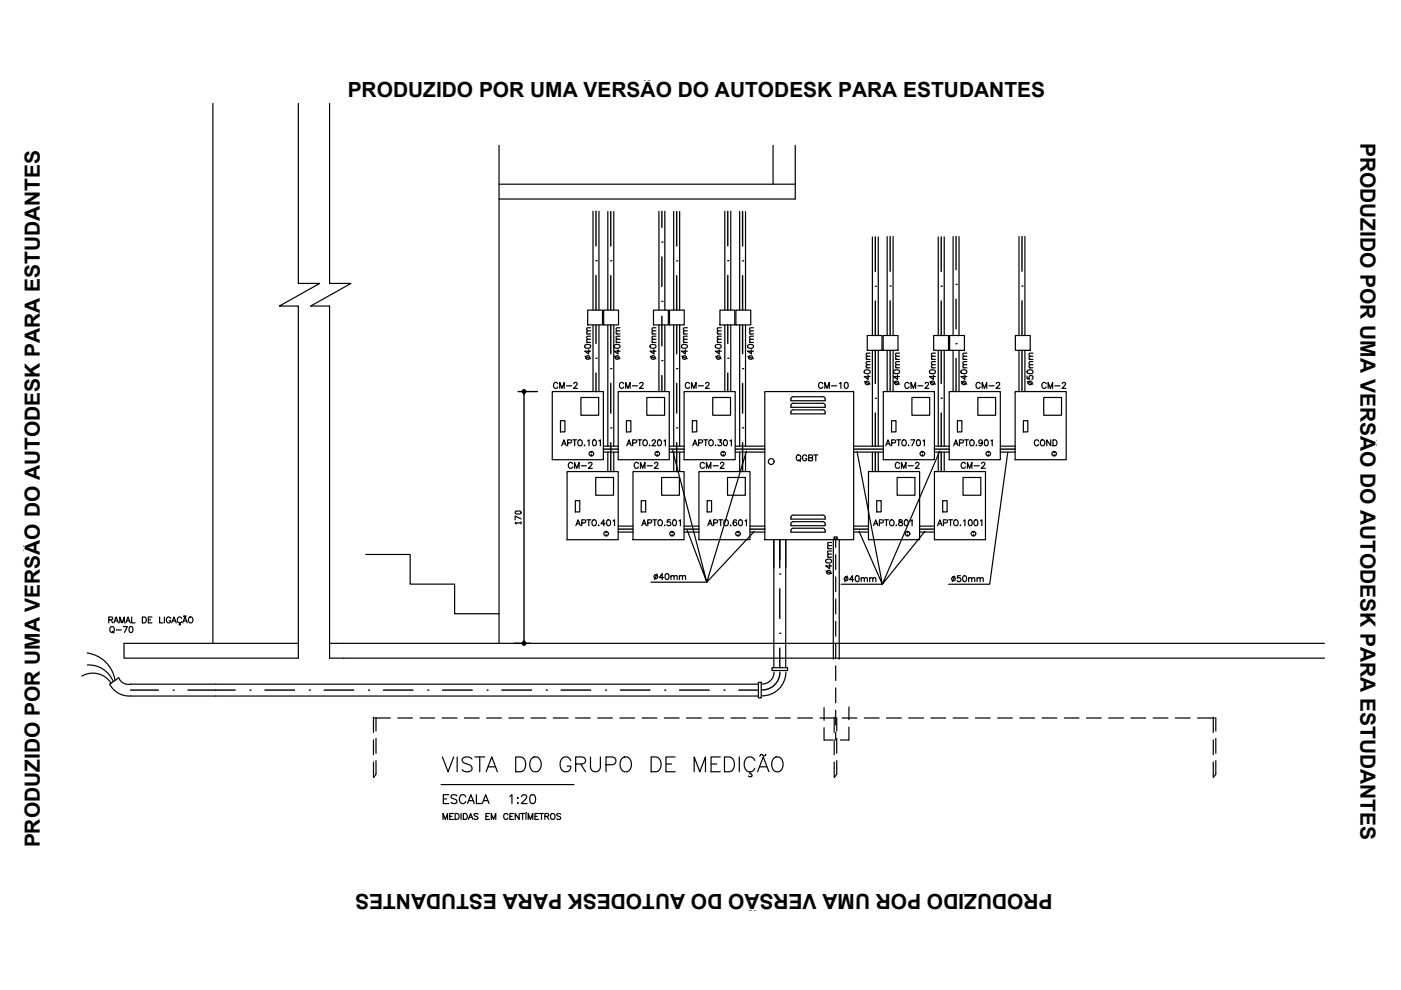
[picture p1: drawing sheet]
<svg xmlns="http://www.w3.org/2000/svg" width="297mm" height="210mm" viewBox="0 0 297 210" stroke-linecap="round" stroke-linejoin="round" font-family="sans-serif">
<!-- layer: MEDICAO -->
<g fill="none" stroke="#000" stroke-width=".25">
<path d="M45.1 21.9v114.5M63.3 21.9v38.2h4.5l-8.6 4.8h4.1v74.6h-37v-3.1h37M69.9 21.9v38.2h4.5l-8.5 4.8h4v74.6h210.9M105.8 39.1h62.8M105.8 30.8v99.3M163.9 30.8v8.3M168.6 30.8v11.4h-62.8M125.7 44.8v20.9M127 44.8v20.9M128.9 44.9v20.8M130.1 44.9v20.8M139.7 44.8v20.9"/>
<path d="M141 44.8v20.9M142.8 44.9v20.8M144.1 44.9v20.8M153.7 44.8v20.9M154.9 44.8v20.9M156.8 44.9v20.8M158.1 44.9v20.8M185 50.2v20.9M186.2 50.2v20.9M188.1 50.2v20.9M189.4 50.2v20.9M198.9 50.2v20.9"/>
<path d="M200.2 50.2v20.9M202.1 50.2v20.9M203.3 50.2v20.9M216 50.2v20.9M217.3 50.2v20.9M124.6 65.7h3.1v3.2h-3.1zM125.7 68.9v14.1M127 68.9v14.1M128 65.7h3.1v3.2h-3.1zM128.9 68.9v25.7M130.1 68.9v25.7M138.6 65.7h3.1v3.2h-3.1z"/>
<path d="M139.7 68.9v14.1M141 68.9v14.1M141.9 65.7h3.2v3.2h-3.2zM142.8 68.9v25.7M144.1 68.9v25.7M152.6 65.7h3.2v3.2h-3.2zM153.7 68.9v14.1M154.9 68.9v14.1M156 65.7h3.2v3.2h-3.2zM156.8 68.9v25.7M158.1 68.9v25.7M183.9 71.1h3.1v3.2h-3.1z"/>
<path d="M185 74.3v20.3M186.2 74.3v20.3M187.2 71.1h3.2v3.2h-3.2zM188.1 74.3v8.7M189.4 74.3v8.7M198 71.1h3.1v3.2h-3.1zM198.9 74.3v20.3M200.2 74.3v20.3M201.3 71.1h3.2v3.2h-3.2zM202.1 74.3v8.7M203.3 74.3v8.7M215.3 71.1h3.1v3.2h-3.1z"/>
<path d="M216 74.3v8.7M217.3 74.3v8.7M117.1 83h10.8v14.5h-10.8zM118.8 89.2h1v2.4h-1zM120.2 100h10.9v14.4h-10.9zM123.2 84.3h3.7v3.7h-3.7zM127.9 95.9h3.2M127.9 94.6h3.2M128.9 95.9v4.1M130.1 95.9v4.1M131.1 83h10.8v14.5h-10.8zM132.8 89.2h1v2.4h-1z"/>
<path d="M134.2 100h10.8v14.4h-10.8zM137.1 84.3h3.8v3.7h-3.8zM141.9 95.9h3.2M141.9 94.6h3.2M142.8 95.9v4.1M144.1 95.9v4.1M145 83h10.9v14.5h-10.9zM146.8 89.2h.9v2.4h-.9zM148.2 100h10.8v14.4h-10.8zM151.1 84.3h3.8v3.7h-3.8zM155.9 95.9h6.3M155.9 94.6h6.3"/>
<path d="M156.8 95.9v4.1M158.1 95.9v4.1M162.2 83h18.8v31.4h-18.8zM168.2 85.5h6.3l.4 .2v.7h-7.2l.1-.7 .4-.2M168.2 84.1h6.3M168.2 86.9h6.3M168.2 84.1l-.4 .2-.1 .7h7.2M168.2 86.9l-.4 .2-.1 .6h7.2v-.6l-.4-.2M181 95.9h6.3M181 94.6h6.3M184.1 100h10.9v14.4h-10.9zM185 95.9v4.1"/>
<path d="M186.2 95.9v4.1M187.3 83h10.8v14.5h-10.8zM189 89.2h1v2.4h-1zM193.3 84.3h3.8v3.7h-3.8zM198.1 100h10.8v14.4h-10.8zM198.1 95.9h3.2M198.1 94.6h3.2M198.9 95.9v4.1M200.2 95.9v4.1M201.2 83h10.9v14.5h-10.9zM203 89.2h.9v2.4h-.9zM207.3 84.3h3.8v3.7h-3.8z"/>
<path d="M212.1 95.9h3.2M212.1 94.6h3.2M215.2 83h10.9v14.5h-10.9zM217 89.2h.9v2.4h-.9zM221.3 84.3h3.8v3.7h-3.8zM77.5 117.6h9.5v6.2h9.4v6.3h9.4v6.3M122 106.2h.9v2.3h-.9zM126.3 101.2h3.8v3.8h-3.8zM131.1 111.6h3.1M131.1 112.8h3.1M135.9 106.2h1v2.3h-1zM140.3 101.2h3.7v3.8h-3.7z"/>
<path d="M145 111.6h3.2M145 112.8h3.2M149.9 106.2h1v2.3h-1zM154.2 101.2h3.8v3.8h-3.8zM159 111.6h3.2M159 112.8h3.2M164.1 114.4v27.2M166.6 114.4v27.2M167.7 111.1v.4h7.2v-.4M168.2 112h6.3l.4 .2v.6h-7.2l.1-.6 .4-.2M168.2 110.6h6.3l.2 .1 .3 .4M168.2 109.2h6.3"/>
<path d="M168.2 109.2l-.4 .2-.1 .7h7.2v-.7l-.4-.2M168.2 110.6l-.3 .1-.2 .4M176.7 114.4v25.4M177.9 114.4v25.4M181 111.6h3.1M181 112.8h3.1M185.9 106.2h.9v2.3h-.9zM190.2 101.2h3.8v3.8h-3.8zM195 111.6h3.1M195 112.8h3.1M199.9 106.2h.9v2.3h-.9zM204.2 101.2h3.7v3.8h-3.7z"/>
<path d="M18.5 138.4a6.9 6.9 0 0 1 5.9 5.9M69.9 136.4h210.9M17.3 143.4a4.6 4.6 0 0 1 6.3 1.5M18.5 141a5.6 5.6 0 0 1 5.5 3.5M27.7 145.1h133.1M27.7 145.1a2.19 2.19 0 0 1-2.5-1.4l-1.9 1.4a4.7 4.7 0 0 0 4.4 2.5h133.1M79.1 152.2h3.7M84.3 152.2h3.2M89 152.2h3.2M93.8 152.2h3.1M98.5 152.2h3.1M103.2 152.2h3.1"/>
<path d="M107.9 152.2h3.1M112.6 152.2h3.1M117.3 152.2h3.1M122 152.2h3.2M126.7 152.2h3.2M131.4 152.2h3.2M136.1 152.2h3.2M140.9 152.2h3.1M145.6 152.2h3.1M150.3 152.2h3.1M155 152.2h3.1M159.7 152.2h3.1"/>
<path d="M160.8 144.7h.6v3.3h-.6zM163.7 141.6h3.3v.6h-3.3zM164.1 142.5a2.51 2.51 0 0 1-2.5 2.5M164.4 152.2h3.2M166.6 142.5a5 5 0 0 1-5 5M169.1 152.2h3.2M173.8 152.2h3.2M178.5 152.2h3.2M183.2 152.2h3.2M188 152.2h3.1M192.7 152.2h3.1M197.4 152.2h3.1"/>
<path d="M202.1 152.2h3.1M206.8 152.2h3.1M211.5 152.2h3.1M216.2 152.2h3.2M220.9 152.2h3.2M225.6 152.2h3.2M230.4 152.2h3.1M235.1 152.2h3.1M239.8 152.2h3.1M244.5 152.2h3.1M249.2 152.2h3.1M253.9 152.2h3.6"/>
<circle cx="163.5" cy="97.9" r=".62"/>
<circle cx="128.5" cy="113.5" r=".05"/>
<circle cx="128.5" cy="112.9" r=".05"/>
<circle cx="128.5" cy="113.2" r=".49"/>
<circle cx="142.5" cy="113.2" r=".49"/>
<circle cx="142.5" cy="112.9" r=".05"/>
<circle cx="142.5" cy="113.5" r=".05"/>
<circle cx="156.5" cy="112.9" r=".05"/>
<circle cx="156.5" cy="113.5" r=".05"/>
<circle cx="156.5" cy="113.2" r=".49"/>
<circle cx="192.4" cy="113.2" r=".49"/>
<circle cx="192.4" cy="113.5" r=".05"/>
<circle cx="192.4" cy="112.9" r=".05"/>
<circle cx="206.4" cy="113.2" r=".49"/>
<circle cx="206.4" cy="112.9" r=".05"/>
<circle cx="206.4" cy="113.5" r=".05"/>
</g>
<g fill="none" stroke="#000" stroke-width=".3">
<path d="M126.4 55.3h.1M126.4 44.8v7.3M126.4 58.4v7.3M129.5 55.3h.1M129.5 44.9v7.3M129.5 58.4v7.3M140.3 51.3h.1M140.3 44.8v3.4M140.3 54.5v6.3M143.5 55.3h.1M143.5 44.9v7.3M143.5 58.4v7.3"/>
<path d="M154.3 55.3h.1M154.3 44.8v7.3M154.3 58.4v7.3M157.4 55.3h.1M157.4 44.9v7.3M157.4 58.4v7.3M185.6 50.2v7.3M188.7 50.2v7.3M199.6 50.2v7.3M202.7 50.2v7M216.7 50.2v7.3M126.4 76h.1"/>
<path d="M126.4 68.9v3.9M126.4 79.1v3.9M129.5 78.2h.1M129.5 68.9v6.1M140.3 76.5h.1M140.3 63.9h.1M140.3 67v6.3M140.3 79.6v3.4M143.5 78.2h.1M143.5 68.9v6.1M154.3 76h.1M154.3 68.9v3.9"/>
<path d="M154.3 79.1v3.9M157.4 78.2h.1M157.4 68.9v6.1M185.6 60.7h.1M185.6 63.8v7.3M185.6 74.3v7M188.7 60.6h.1M188.7 63.8v7.3M188.7 74.3v8.7M199.6 60.7h.1M199.6 63.8v7.3M199.6 74.3v7"/>
<path d="M202.7 72.9h.1M202.7 60.3h.1M202.7 63.5v6.2M202.7 76v7M216.7 60.6h.1M216.7 63.8v7.3M216.7 74.3v8.7M127.9 95.2h3.2M129.5 90.7h.1M129.5 81.3v6.3M129.5 93.9v6.1M141.9 95.2h3.2"/>
<path d="M143.5 90.7h.1M143.5 81.3v6.3M143.5 93.9v6.1M155.9 95.2h6.3M157.4 90.7h.1M157.4 81.3v6.3M157.4 93.9v6.1M181 95.2h6.3M185.6 84.4h.1M185.6 87.6v7M185.6 95.9v4.1M198.1 95.2h3.2"/>
<path d="M199.6 84.4h.1M199.6 87.6v7M199.6 95.9v4.1M212.1 95.2h3.2M131.1 112.2h3.1M145 112.2h3.2M159 112.2h3.2M165.3 114.4v6M181 112.2h3.1M195 112.2h3.1M165.3 134.3h.1M165.3 121.7h.1"/>
<path d="M165.3 124.9v6.2M165.3 137.4v4.2M27.7 146.3h5.9M36.7 146.3h.1M39.9 146.3h10M53 146.3h.1M56.2 146.3h6.2M65.6 146.3h.1M68.7 146.3h6.3M78.1 146.3h.1M81.3 146.3h6.3M90.7 146.3h.1"/>
<path d="M93.8 146.3h6.3M103.3 146.3h.1M106.4 146.3h6.3M115.8 146.3h.1M119 146.3h6.3M128.4 146.3h.1M131.5 146.3h6.3M140.9 146.3h.1M144.1 146.3h6.3M153.5 146.3h.1M156.7 146.3h4.1M165.4 142.5a3.8 3.8 0 0 1-3.8 3.8"/>
</g>
<!-- layer: MEDICAO-ELETRICA -->
<g fill="none" stroke="#000" stroke-width=".25">
<path d="M176.8 113.8h.7v.5h-.7zM177.2 114.4v1.6M177.2 117.6v3.1M177.2 122.3v3.2M177.2 127v3.2M177.2 131.7v3.2M177.2 136.5v3.1M79.2 152.1v3.2M79.2 156.9v3.1M79.7 152.2v2.8M79.7 156.6v3.1M174.7 150v2.7"/>
<path d="M174.7 154.3v2.6M174.8 156.9h1.8M176.9 152.1v3.2M176.9 156.9v3.1M177.2 141.2v3.1M177.2 145.9v3.1M177.2 150.6v3.1M177.2 155.3v1.6M177.4 152.2v2.8M177.4 156.6v3.1M180 149.9v2.7M180 154.2v2.7h-1.8"/>
<path d="M257.2 152.1v3.2M257.2 156.9v3.1M257.8 152.2v2.8M257.8 156.6v3.1M79.2 161.6v3.2M79.7 161.3v2.8l-.5 .8M176.9 161.6v3.2M177.4 161.3v2.8l-.5 .8M257.2 161.6v3.2M257.8 161.3v2.8l-.5 .8"/>
</g>
<!-- layer: TEXT_MEDICAO -->
<g fill="none" stroke="#000" stroke-width=".25">
<path d="M124 73.2l.5-.2a.57 .57 0 0 1 .7 .4 .65 .65 0 0 1-.6 .5 .65 .65 0 0 1-.6-.5zM124 75.5l1.2 .6M124.4 72.6h.8M124.4 70.8h.8M124.8 74.2v.8l-.8-.5h1.2M125.2 71.9l-.8 .1v.3l.2 .3M125.2 71.3h-.8v.3l.2 .3M125.2 70.1l-.8 .1v.3l.2 .3M125.2 69.5h-.8v.4l.2 .2M130.3 73.2a.62 .62 0 0 1 .7-.2 .62 .62 0 0 1 .4 .7l-.5 .2a.53 .53 0 0 1-.7-.5zM130.3 75.5l1.2 .6M130.6 72.6h.9"/>
<path d="M130.6 70.8h.9M131 74.2v.8l-.8-.5h1.3M131.5 71.9l-.8 .1-.1 .3 .3 .3M131.5 71.3h-.8l-.1 .3 .3 .3M131.5 70.1l-.8 .1-.1 .3 .3 .3M131.5 69.5h-.8l-.1 .4 .3 .2M137.9 73.2a.62 .62 0 0 1 .7-.2 .62 .62 0 0 1 .4 .7l-.5 .2a.53 .53 0 0 1-.7-.5zM137.9 75.5l1.2 .6M138.2 72.6h.9M138.2 70.8h.9M138.6 74.2v.8l-.8-.5h1.3M139.1 71.9l-.8 .1-.1 .3 .3 .3"/>
<path d="M139.1 71.3h-.8l-.1 .3 .3 .3M139.1 70.1l-.8 .1-.1 .3 .3 .3M139.1 69.5h-.8l-.1 .4 .3 .2M144.5 73.2l.5-.2a.57 .57 0 0 1 .7 .4 .65 .65 0 0 1-.6 .5 .65 .65 0 0 1-.6-.5zM144.5 75.5l1.2 .6M144.9 72.6h.8M144.9 70.8h.8M145.3 74.2v.8l-.8-.5h1.2M145.7 71.9l-.7 .1-.1 .3 .2 .3M145.7 71.3h-.7l-.1 .3 .2 .3M145.7 70.1l-.7 .1-.1 .3 .2 .3M145.7 69.5h-.7l-.1 .4 .2 .2"/>
<path d="M151.7 73.2a.62 .62 0 0 1 .8-.2 .62 .62 0 0 1 .4 .7l-.5 .2a.53 .53 0 0 1-.7-.5zM151.7 75.5l1.2 .6M152.1 72.6h.8M152.1 70.8h.8M152.5 74.2v.8l-.8-.5h1.2M152.9 71.9l-.8 .1v.3l.2 .3M152.9 71.3h-.8v.3l.2 .3M152.9 70.1l-.8 .1v.3l.2 .3M152.9 69.5h-.8v.4l.2 .2M158.6 73.2a.62 .62 0 0 1 .7-.2 .62 .62 0 0 1 .4 .7l-.5 .2a.53 .53 0 0 1-.7-.5zM158.6 75.5l1.2 .6M158.9 72.6h.9"/>
<path d="M158.9 70.8h.9M159.3 74.2v.8l-.8-.5h1.3M159.8 71.9l-.8 .1-.1 .3 .3 .3M159.8 71.3h-.8l-.1 .3 .3 .3M159.8 70.1l-.8 .1-.1 .3 .3 .3M159.8 69.5h-.8l-.1 .4 .3 .2M183.3 78.6l.5-.2a.55 .55 0 0 1 .7 .4 .65 .65 0 0 1-.6 .4 .65 .65 0 0 1-.7-.4zM183.6 78h.9M183.6 76.2h.9M184.1 79.5v.9l-.9-.6h1.3M184.5 77.3l-.8 .1-.1 .3 .3 .3M184.5 76.7h-.8l-.1 .3 .3 .3"/>
<path d="M184.5 75.5l-.8 .1-.1 .3 .3 .3M184.5 74.9h-.8l-.1 .3 .3 .3M189.5 78.6l.5-.2a.55 .55 0 0 1 .7 .4 .65 .65 0 0 1-.6 .4 .65 .65 0 0 1-.6-.4zM189.9 78h.8M189.9 76.2h.8M190.7 77.3l-.8 .1v.3l.2 .3M190.7 76.7h-.8v.3l.2 .3M190.7 75.5l-.8 .1v.3l.2 .3M190.7 74.9h-.8v.3l.2 .3M197.1 78.6l.5-.2a.53 .53 0 0 1 .7 .5 .68 .68 0 0 1-.6 .3 .68 .68 0 0 1-.6-.4zM197.5 78h.8M197.5 76.2h.8"/>
<path d="M198.3 77.3l-.8 .1v.3l.2 .3M198.3 76.7h-.8v.3l.2 .3M198.3 75.5l-.8 .1v.3l.2 .3M198.3 74.9h-.8v.3l.2 .3M203.8 78.6l.5-.2a.53 .53 0 0 1 .7 .5 .68 .68 0 0 1-.7 .3 .68 .68 0 0 1-.6-.4zM204.1 78h.9M204.1 76.2h.9M204.6 79.5v.9l-.9-.6h1.3M205 77.3l-.8 .1-.1 .3 .3 .3M205 76.7h-.8l-.1 .3 .3 .3M205 75.5l-.8 .1-.1 .3 .3 .3M205 74.9h-.8l-.1 .3 .3 .3"/>
<path d="M217.8 79.7v.6l.5 .1a.44 .44 0 0 1 0-.7 .44 .44 0 0 1 .6 .1 .44 .44 0 0 1-.1 .6M217.8 78.6l.5-.2a.55 .55 0 0 1 .7 .4 .65 .65 0 0 1-.6 .4 .65 .65 0 0 1-.6-.4zM218.2 78h.8M218.2 76.2h.8M219 77.3l-.8 .1v.3l.2 .3M219 76.7h-.8v.3l.2 .3M219 75.5l-.8 .1v.3l.2 .3M219 74.9h-.8v.3l.2 .3M119.1 94.5l.5-1.2 .5 1.2M119.3 94.1h.6M120.4 93.9l.7-.1v-.4l-.7-.1v1.2M121.4 93.3h.9"/>
<path d="M121.8 93.3v1.2M122.6 93.4l.1-.1a.59 .59 0 0 1 .8 .6 .59 .59 0 0 1-.8 .5l-.2-.4zM123.9 94.4h.1zM124.6 93.5l.3-.2v1.2M125.8 93.3h.2a.65 .65 0 0 1 .5 .6 .65 .65 0 0 1-.5 .6l-.2-.1-.2-.4zM127 93.5l.3-.2v1.2M132.9 94.5l.5-1.2 .4 1.2M133.1 94.1h.6M134.1 93.9l.7-.1 .1-.4-.8-.1v1.2M135.2 93.3h.8M135.6 93.3v1.2M136.4 93.4l.1-.1a.58 .58 0 0 1 .8 .6 .58 .58 0 0 1-.8 .5l-.2-.4z"/>
<path d="M137.7 94.4h.1zM138.3 93.5l.2-.2h.2l.3 .2-.2 .4-.6 .6h.8M139.6 93.3h.2a.65 .65 0 0 1 .4 .6 .65 .65 0 0 1-.4 .6 .8 .8 0 0 1-.2-1.2zM140.8 93.5l.3-.2v1.2M142.6 95.5l7.3 27.9-4.2-11M146.9 94.5l.4-1.2 .5 1.2M147 94.1h.6M148.1 93.9l.7-.1 .1-.4-.8-.1v1.2M149.2 93.3h.8M149.6 93.3v1.2M150.4 93.4l.1-.1a.59 .59 0 0 1 .8 .6 .59 .59 0 0 1-.8 .5l-.2-.4zM151.7 94.4v.1z"/>
<path d="M152.3 93.3h.7l-.4 .4a.42 .42 0 0 1 .3 .7 .42 .42 0 0 1-.7-.1M153.6 93.3h.1a.65 .65 0 0 1 .5 .6 .65 .65 0 0 1-.5 .6l-.1-.1-.2-.4zM154.8 93.5l.3-.2v1.2M158.3 95.6l-8.4 27.8 10-10.7M181.7 95.7l5.4 28.2-5-11.3M183.3 80.9l1.2 .6M187.8 94.5l.5-1.2 .5 1.2M188 94.1h.6M189 93.9l.8-.1v-.4l-.8-.1v1.2M190.1 93.3h.9M190.5 93.3v1.2M191.3 93.4l.1-.1a.59 .59 0 0 1 .8 .6 .59 .59 0 0 1-.8 .5l-.2-.4z"/>
<path d="M192.6 94.4v.1zM193.1 93.3h.9l-.6 1.2M194.5 93.3h.2a.65 .65 0 0 1 .5 .6 .65 .65 0 0 1-.5 .6l-.2-.1-.2-.4zM195.7 93.5l.3-.2v1.2M199.3 95.6l-12.2 28.3 9-11.3M202.2 94.5l.5-1.2 .4 1.2M202.4 94.1h.6M203.4 93.9l.7-.1 .1-.4-.8-.1v1.2M203.8 80.9l1.2 .6M204.5 93.3h.8M204.9 93.3v1.2M205.7 93.4l.1-.1a.59 .59 0 0 1 .8 .6 .59 .59 0 0 1-.8 .5l-.2-.4z"/>
<path d="M207 94.4v.1zM208.3 93.7a.39 .39 0 0 1-.5 .3 .39 .39 0 0 1-.2-.6 .39 .39 0 0 1 .6 0l.1 .3a.6 .6 0 0 1-.5 .8l-.2-.2M208.9 93.3h.2a.65 .65 0 0 1 .4 .6 .65 .65 0 0 1-.4 .6 .8 .8 0 0 1-.2-1.2zM210.1 93.5l.3-.2v1.2M213.7 95.9l-3.9 28h-8.7M217.8 80.9l1.2 .6M122.1 111.5l.5-1.3 .4 1.3M122.3 111h.6M123.3 110.9l.8-.1v-.5l-.8-.1v1.3M124.4 110.2h.9M124.8 110.2v1.3M125.6 110.4l.1-.1a.59 .59 0 0 1 .8 .5 .59 .59 0 0 1-.8 .6l-.2-.4z"/>
<path d="M126.9 111.4h.1zM128.3 111h-.9l.6-.8v1.3M128.8 110.3a.62 .62 0 0 1 .7 .4 .62 .62 0 0 1-.4 .8l-.4-.3-.1-.5zM130 110.5l.3-.3v1.3M136.1 111.5l.5-1.3 .4 1.3M136.3 111h.5M137.3 110.9l.7-.1 .1-.5-.8-.1v1.3M138.4 110.2h.8M138.8 110.2v1.3M139.6 110.4l.1-.1a.58 .58 0 0 1 .8 .5 .58 .58 0 0 1-.8 .6l-.2-.4zM140.9 111.4h.1zM142.1 110.2h-.6v.5a.44 .44 0 0 1 .6 0 .44 .44 0 0 1-.1 .7 .44 .44 0 0 1-.6-.2"/>
<path d="M142.8 110.3a.62 .62 0 0 1 .7 .4 .62 .62 0 0 1-.4 .8l-.4-.3-.1-.5zM144 110.5l.3-.3v1.3M150.1 111.5l.4-1.3 .5 1.3M150.2 111h.6M151.3 110.9l.7-.1 .1-.5-.8-.1v1.3M152.4 110.2h.8M152.8 110.2v1.3M153.6 110.4l.1-.1a.59 .59 0 0 1 .7 .5 .59 .59 0 0 1-.7 .6l-.2-.4zM154.8 111.4h.2zM156.2 110.4l-.1-.1a.62 .62 0 0 0-.7 .4 .62 .62 0 0 0 .4 .8 .39 .39 0 0 0 .4-.4 .39 .39 0 0 0-.3-.4 .39 .39 0 0 0-.5 .3M156.8 110.3l.1-.1a.65 .65 0 0 1 .5 .6 .65 .65 0 0 1-.5 .7l-.1-.1-.2-.5zM158 110.5l.3-.3v1.3"/>
<path d="M175.1 118.7l.5-.2a.57 .57 0 0 1 .7 .4 .64 .64 0 0 1-.6 .5 .64 .64 0 0 1-.6-.5zM175.5 118.1h.8M175.5 116.3h.8M175.9 119.7v.9l-.8-.6h1.2M176.3 117.5h-.8v.3l.2 .3M176.3 116.8l-.8 .1v.3l.2 .3M176.3 115.7h-.8v.3l.2 .3M176.3 115l-.8 .1v.3l.2 .3M185.2 111.5l.5-1.3 .4 1.3M185.4 111h.6M186.5 110.9l.7-.1v-.5l-.7-.1v1.3M187.5 110.2h.9"/>
<path d="M187.9 110.2v1.3M188.7 110.4l.1-.1a.59 .59 0 0 1 .8 .5 .59 .59 0 0 1-.8 .6l-.2-.4zM190 111.4h.1zM190.6 110.3v.3l.6 .2 .2 .2a.42 .42 0 0 1-.5 .5 .42 .42 0 0 1-.4-.5l.8-.5-.2-.3zM191.9 110.3l.2-.1a.65 .65 0 0 1 .5 .6 .65 .65 0 0 1-.5 .7l-.2-.1-.2-.5zM193.1 110.5l.3-.3v1.3M198.8 111.5l.5-1.3 .4 1.3M199 111h.6M200 110.9l.8-.1v-.5l-.8-.1v1.3M201.1 110.2h.8M201.5 110.2v1.3M202.3 110.4l.1-.1a.59 .59 0 0 1 .8 .5 .59 .59 0 0 1-.8 .6l-.2-.4z"/>
<path d="M203.6 111.4h.1zM204.3 110.5l.3-.3v1.3M205.5 110.3a.62 .62 0 0 1 .7 .4 .62 .62 0 0 1-.4 .8h-.1a.8 .8 0 0 1-.2-1.2zM206.7 110.3a.62 .62 0 0 1 .7 .4 .62 .62 0 0 1-.4 .8h-.1a.8 .8 0 0 1-.2-1.2zM207.9 110.5l.3-.3v1.3M30.2 130.8h.4a.67 .67 0 0 1 .4 .6 .67 .67 0 0 1-.4 .7h-.4zM31.5 131.4h.4M32.2 130.8h-.7v1.3h.7M33.8 130.8v1.3h.8M34.9 130.8v1.3M36.2 131.1a.46 .46 0 0 0-.6-.3 .46 .46 0 0 0-.3 .5v.3a.45 .45 0 0 0 .4 .5 .45 .45 0 0 0 .5-.5h-.3M36.4 132.1l.5-1.3 .5 1.3"/>
<path d="M36.6 131.6h.6M38.1 132.1l.2 .3h-.3M38.5 131.1a.46 .46 0 0 0-.5-.3 .46 .46 0 0 0-.4 .5v.3a.46 .46 0 0 0 .4 .5 .46 .46 0 0 0 .5-.3M38.7 132.1l.5-1.3 .5 1.3M38.9 131.6h.6M39 130.6l-.1 .2M39 130.6h.2M39.2 130.6v.1M39.2 130.7h.2M39.4 130.6v.1M40.2 130.9a.59 .59 0 0 1 .7 .5 .59 .59 0 0 1-.7 .6l-.3-.4zM138 123.4h11.9"/>
<path d="M139.3 121.7l-.5 1.2M140.7 122.5h-.9l.6-.9v1.3M141.2 121.7a.62 .62 0 0 1 .7 .4 .62 .62 0 0 1-.4 .8h-.1a.8 .8 0 0 1-.2-1.2zM142.2 122.3l.4-.3 .3 .1v.8M142.2 122v.9M142.9 122.3l.3-.3 .3 .1 .1 .8M144 122.3l.3-.3 .3 .1 .1 .8M144 122v.9M144.7 122.3l.3-.3 .3 .1 .1 .8M175.1 121.1l1.2 .5M178.3 123.9h8.8M179.7 122.1l-.6 1.2"/>
<path d="M181 122.9h-.9l.6-.8v1.2M181.5 122.1h.2a.65 .65 0 0 1 .5 .6 .65 .65 0 0 1-.5 .6h-.2l-.2-.5zM182.6 122.7l.3-.2h.3v.8M182.6 122.5v.8M183.2 122.7l.3-.2h.4v.8M184.4 122.7l.3-.2h.3v.8M184.4 122.5v.8M185 122.7l.3-.2h.3l.1 .8M202.4 122.1l-.5 1.2M203.6 122.1h-.6v.5a.44 .44 0 0 1 .6 0 .44 .44 0 0 1 0 .7 .44 .44 0 0 1-.7-.2M204.3 122.1h.2a.65 .65 0 0 1 .4 .6 .65 .65 0 0 1-.4 .6h-.2l-.2-.5zM205.4 122.7l.3-.2h.3v.8"/>
<path d="M205.4 122.5v.8M206 122.7l.3-.2h.3l.1 .8M207.2 122.7l.3-.2h.3v.8M207.2 122.5v.8M207.8 122.7l.3-.2h.3l.1 .8M93.9 173.7v-1.2l.5 1.2 .5-1.2v1.2M96.1 172.5h-.7v1.2h.7M96.5 172.5h.4a.67 .67 0 0 1 .5 .6 .67 .67 0 0 1-.5 .6h-.4zM97.8 172.5v1.2M98.2 172.5h.5a.68 .68 0 0 1 .4 .6 .68 .68 0 0 1-.4 .6h-.5zM99.3 173.7l.5-1.2 .5 1.2M99.5 173.3h.6"/>
<path d="M101.3 172.7l-.3-.2-.5 .2 .1 .3 .7 .4v.2l-.3 .1-.5-.1M103.8 172.5h-.8v1.2h.8M104.2 173.7v-1.2l.4 1.2 .5-1.2v1.2M107.7 172.8a.46 .46 0 0 0-.5-.3 .46 .46 0 0 0-.4 .5v.3a.46 .46 0 0 0 .4 .4 .46 .46 0 0 0 .5-.3M108.9 172.5h-.8v1.2h.8M110.1 172.5v1.2l-.9-1.2v1.2M110.8 172.5v1.2M111.5 172.5v1.2M112 173.7v-1.2l.5 1.2 .5-1.2v1.2M114.2 172.5h-.8v1.2h.8M114.8 172.5v1.2M115.5 173.1l.7-.1 .1-.4-.8-.1v1.2"/>
<path d="M115.9 173.1l.5 .6M116.8 172.7l.2-.2a.59 .59 0 0 1 .7 .6 .59 .59 0 0 1-.7 .6l-.3-.4zM118.9 172.7l-.3-.2-.6 .2 .1 .3 .8 .4v.2l-.3 .1-.6-.1"/>
<circle cx="124.6" cy="75.8" r=".41"/>
<circle cx="130.8" cy="75.8" r=".41"/>
<circle cx="138.5" cy="75.8" r=".41"/>
<circle cx="145.1" cy="75.8" r=".41"/>
<circle cx="152.3" cy="75.8" r=".41"/>
<circle cx="159.1" cy="75.8" r=".41"/>
<circle cx="183.9" cy="81.2" r=".42"/>
<circle cx="204.4" cy="81.2" r=".42"/>
<circle cx="218.4" cy="81.2" r=".41"/>
<circle cx="139.1" cy="122.3" r=".41"/>
<circle cx="175.7" cy="121.3" r=".41"/>
<circle cx="179.4" cy="122.7" r=".42"/>
<circle cx="202.2" cy="122.7" r=".42"/>
</g>
<!-- layer: TITULOS -->
<g fill="none" stroke="#000" stroke-width=".25">
<path d="M162.4 159.9l-.3 .4-.7-.3-.3 .3M93.5 166.4h28.2M93.8 160.5l1.2 3.1 1.2-3.1M96.9 160.5v3.1M100.1 160.9a1.37 1.37 0 0 0-2.1 0 .79 .79 0 0 0 .6 .9l.9 .3a.76 .76 0 0 1 .6 .6 .76 .76 0 0 1-.3 .8 1.46 1.46 0 0 1-1.8-.3M100.7 160.5h2.1M101.7 160.5v3.1M103.1 163.6l1.2-3.1 1.2 3.1M103.5 162.6h1.5M109.3 160.5h1.1a1.68 1.68 0 0 1 1.1 1.6 1.68 1.68 0 0 1-1.1 1.5h-1.1zM112.9 160.6a1.2 1.2 0 0 1 1.8 1.1 1.38 1.38 0 0 1-.3 1.5 1.38 1.38 0 0 1-1.5 .3 1.92 1.92 0 0 1 0-2.9zM121 161.2a1.15 1.15 0 0 0-1.3-.7 1.15 1.15 0 0 0-.9 1.2 1.38 1.38 0 0 0 .3 1.5 1.38 1.38 0 0 0 1.5 .3l.4-.6v-.5h-.7"/>
<path d="M122.1 162h1.3l.5-.2a.73 .73 0 0 0 0-1.2l-.5-.1h-1.3v3.1M123.1 162l1 1.6M125.2 160.5v2.2a1.06 1.06 0 0 0 1 .9 1.06 1.06 0 0 0 1.1-.9v-2.2M128.5 162.1h1.3a.83 .83 0 0 0 .8-.8 .83 .83 0 0 0-.8-.8h-1.3v3.1M131.8 160.9a1.16 1.16 0 0 1 1.3-.4 1.16 1.16 0 0 1 .8 1.2 1.37 1.37 0 0 1-.3 1.5 1.37 1.37 0 0 1-1.5 .3 1.94 1.94 0 0 1-.3-2.6zM138.1 160.5h1a1.68 1.68 0 0 1 1.1 1.6 1.68 1.68 0 0 1-1.1 1.5h-1zM141.2 162h1.2M143.1 160.5h-1.9v3.1h1.9M147.2 163.6v-3.1l1.2 3.1 1.2-3.1v3.1M150.8 162h1.2M152.7 160.5h-1.9v3.1h1.9M153.6 160.5h1.1a1.68 1.68 0 0 1 1 1.6 1.68 1.68 0 0 1-1 1.5h-1.1z"/>
<path d="M156.7 160.5v3.1M159 163.6v.5h.3l.1 .4-.1 .2h-.5l-.1-.2M160 161.2a1.15 1.15 0 0 0-1.3-.7 1.15 1.15 0 0 0-.9 1.2 1.37 1.37 0 0 0 .3 1.5 1.37 1.37 0 0 0 1.5 .3l.4-.6M160.6 163.6l1.2-3.1 1.2 3.1M161.1 162.6h1.5M164.2 160.6a1.2 1.2 0 0 1 1.8 1.1 1.38 1.38 0 0 1-.3 1.5 1.38 1.38 0 0 1-1.5 .3 1.92 1.92 0 0 1 0-2.9z"/>
</g>
<!-- layer: COTAS -->
<path d="M109.8 83h4.2M111.1 83.7v52.1M108.9 136.4h3.5" fill="none" stroke="#000" stroke-width=".3"/>
<!-- layer: 0 -->
<g fill="#000" stroke="#000" stroke-width=".21">
<path d="M110.8 83.1l.3-.1zM110.8 83.2l.3-.2zM111.1 83l-.1 .3z"/>
<path d="M110.8 82.8l.3 .2zM110.8 82.9l.3 .1zM110.8 83h.3z"/>
<path d="M111.1 83l-.1 .3zM111.1 83l.1 .3zM111.1 83l.1 .3h.1z"/>
<path d="M111 82.7l.1 .3zM110.9 82.8l.2 .2zM110.9 82.8l.2 .2z"/>
<path d="M111.1 83l.2 .3zM111.1 83l.3 .2zM111.1 83h.3z"/>
<path d="M111.2 82.7l-.1 .3zM111.1 82.7v.3z"/>
<path d="M111.1 83h.3zM111.1 83l.3-.1zM111.3 82.8l-.2 .2z"/>
<path d="M110.8 136.4h.3zM110.8 136.5l.3-.1zM110.8 136.6l.3-.2z"/>
<path d="M110.8 136.2l.3 .2zM110.8 136.2l.3 .2zM110.8 136.3l.3 .1z"/>
<path d="M111.1 136.4l-.1 .3zM111.1 136.4l-.1 .3z"/>
<path d="M111.1 136.4l.1 .3zM111.1 136.4l.2 .3zM111.1 136.4l.2 .3z"/>
<path d="M111.1 136.1v.3zM111 136.1l.1 .3zM110.9 136.1l.2 .3z"/>
<path d="M111.1 136.4l.3 .2zM111.1 136.4h.3zM111.1 136.4h.3z"/>
<path d="M111.1 136.4l.3-.2zM111.3 136.1l-.2 .3zM111.2 136.1l-.1 .3z"/>
</g>
<path d="M111.1 83.3v.4M111.1 135.8v.3" fill="none" stroke="#000" stroke-width=".3"/>
<!-- layer: COTAS -->
<path d="M109.2 108.6l.2-.2h.9l.2 .4-.2 .2h-.9zM110.5 110.9h-1.3l.2 .2M110.5 110l-1.3-.6v.8M110.5 110.7v.4" fill="none" stroke="#000" stroke-width=".25"/>
<text font-size="4.9" x="92.8" y="171.4">ESCALA 1:20</text>
<g font-size="4.4">
<text x="73.7" y="20.5">PRODUZIDO POR UMA VERSÃO DO AUTODESK PARA ESTUDANTES</text>
<text x="288.4" y="30.3" transform="rotate(90 288.4 30.3)">PRODUZIDO POR UMA VERSÃO DO AUTODESK PARA ESTUDANTES</text>
<text x="116.1" y="83.6">CM-2</text>
<text x="130.2" y="83.6">CM-2</text>
<text x="143.9" y="83.6">CM-2</text>
<text x="172.2" y="83.6">CM-10</text>
<text x="190.5" y="83.6">CM-2</text>
<text x="205.7" y="83.6">CM-2</text>
<text x="219.8" y="83.6">CM-2</text>
<text x="119.2" y="100.5">CM-2</text>
<text x="133.3" y="100.5">CM-2</text>
<text x="147.1" y="100.5">CM-2</text>
<text x="167.6" y="99.1">QGBT</text>
<text x="188.7" y="100.5">CM-2</text>
<text x="202.5" y="100.5">CM-2</text>
<text x="21.9" y="135.5">Q-70</text>
<text x="8.4" y="179.7" transform="rotate(-90 8.4 179.7)">PRODUZIDO POR UMA VERSÃO DO AUTODESK PARA ESTUDANTES</text>
<text x="223.1" y="189.5" transform="rotate(-180 223.1 189.5)">PRODUZIDO POR UMA VERSÃO DO AUTODESK PARA ESTUDANTES</text>
</g>
<text font-size="4" x="218" y="95.6">COND</text>
</svg>
